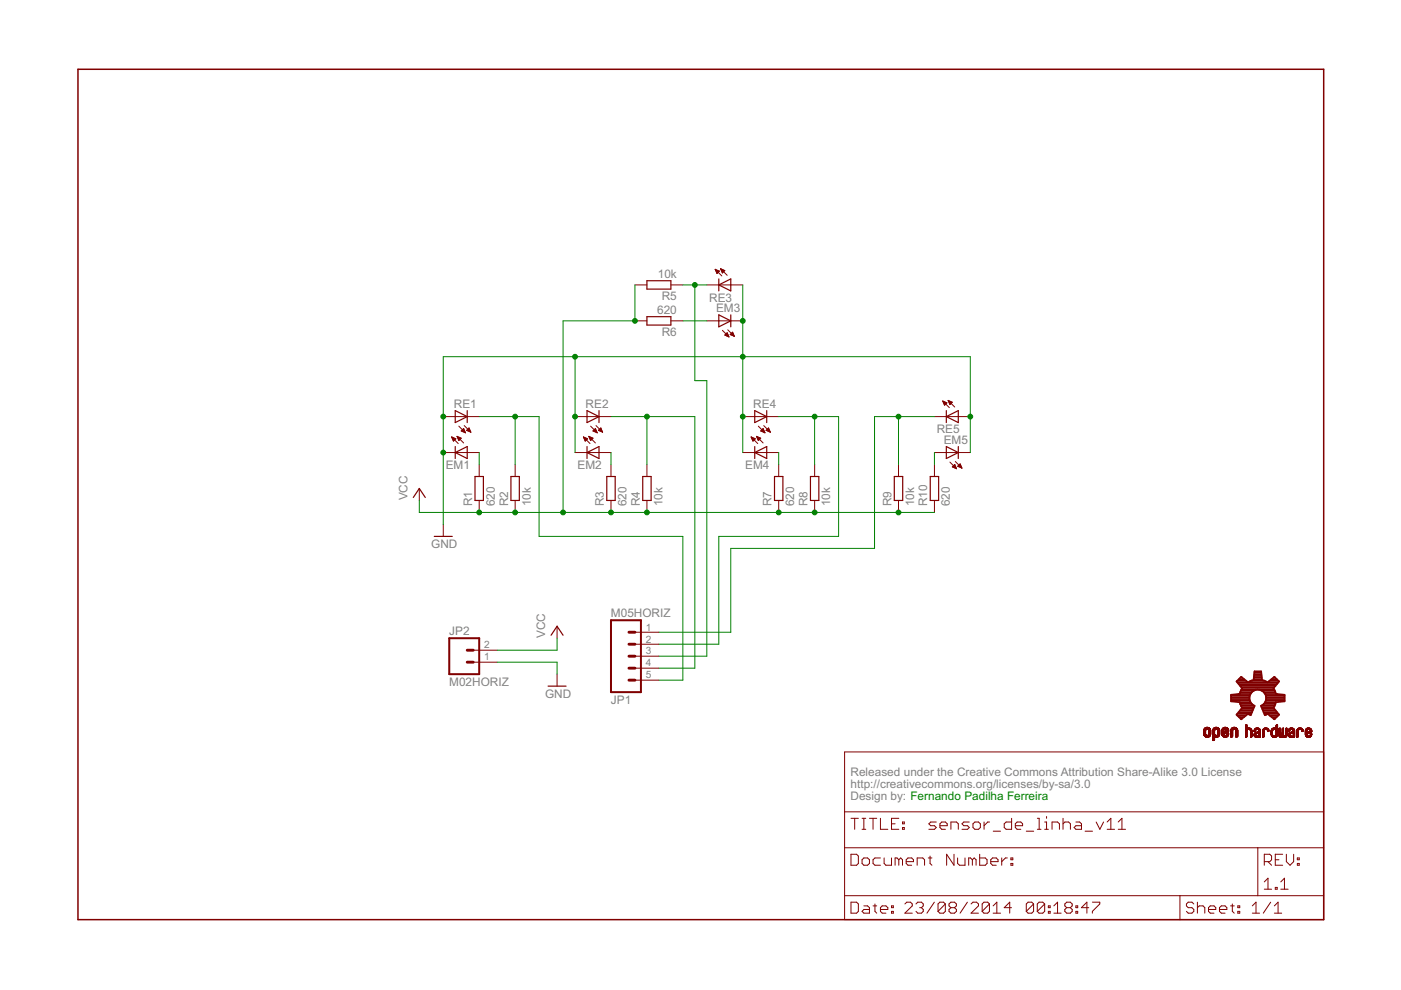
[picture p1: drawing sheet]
<svg xmlns="http://www.w3.org/2000/svg" width="297mm" height="210mm" viewBox="0 0 297 210" stroke-linecap="round" stroke-linejoin="round" font-family="sans-serif">
<g fill="none" stroke="#800000" stroke-width=".21">
<path d="M151.6 57.1l1.4 1.4M151.6 57.1h.1M151.6 57.1l.9 .4M151.6 57.1l.4 .9M151.7 57.3h.3M151.7 57.4h.6M151.8 57.5h.7M151.8 57.6h.6M151.9 57.7h.4M152 57.8h.1M152 58h.1M152.5 57.5l-.5 .5"/>
<path d="M152.8 57l1.4 1.4M152.8 57l.9 .4M152.8 57l.4 .9 .5-.5M152.8 57h.1M152.8 57.1h.3M152.9 57.3h.5M153 57.4h.6M153 57.5h.5M153.1 57.6h.3M153.1 57.7h.2M153.2 57.8h.1M134.6 68h2.6"/>
<path d="M134.6 60.4h2.6M142.2 68h2.6M142.2 60.4h2.6M149.9 68h7.6M149.9 60.4h7.6M153.2 70l1.4 1.4M153.7 71.1l.5-.6 .4 .9zM153.7 71h.7M153.8 71.1h.6M153.9 70.9h.4M154 70.8h.3M154.1 71.2h.4"/>
<path d="M154.1 70.6h.1M154.3 69.9l1.4 1.4M154.3 71.4h.2M154.8 70.9l.5-.5 .4 .9zM154.9 70.9h.6M154.9 71h.7M155 70.8h.4M155.1 70.6h.3M155.2 71.1h.4M155.2 70.5h.2M155.5 71.2h.2M94 88.3h7.6"/>
<path d="M94 95.9h7.6M95.8 92.6l1.4 1.4M95.8 92.6l.8 .4-.5 .5zM95.8 92.7h.1M95.8 92.8h.4M95.9 92.9h.6M95.9 93.1h.7M96 93.2h.5M96.1 93.3h.3M96.1 93.4h.1M96.9 92.5l1.4 1.4M96.9 92.5l.9 .4-.5 .5z"/>
<path d="M96.9 92.6h.1M97 92.7h.3M97 92.8h.6M97.1 92.9h.6M97.1 93.1h.5M97.2 93.2h.3M97.2 93.3h.2M97.3 90.4l1.4 1.4M97.8 91.4l.9 .4M97.8 91.4l.5-.5 .4 .9M97.8 91.4h.7M97.9 91.2h.6"/>
<path d="M98 91.1h.4M98.1 91.5h.5M98.1 91h.3M98.3 90.9h.1M98.4 91.6h.2M98.4 90.2l1.4 1.4M98.6 91.7h.1M98.9 91.2l.5-.5 .4 .9zM99 91.2h.7M99.1 91.1h.5M99.2 91h.4M99.2 91.4h.5"/>
<path d="M99.3 90.9h.2M99.4 90.8h.1M99.5 91.5h.3M99.8 91.6h.1M101.6 98.5v2.5M109.2 98.5v2.5M121.9 88.3h7.6M121.9 95.9h7.6M123.7 92.6l1.4 1.4M123.7 92.6l.9 .4-.5 .5zM123.7 92.7h.1M123.8 92.8h.3"/>
<path d="M123.8 92.9h.6M123.9 93.1h.6M123.9 93.2h.5M124 93.3h.3M124 93.4h.2M124.8 92.5l1.4 1.4M124.8 92.5l.9 .4-.5 .5zM124.9 92.6h.1M124.9 92.7h.4M125 92.8h.6M125 92.9h.7M125.1 93.1h.5"/>
<path d="M125.1 93.2h.4M125.2 93.3h.1M125.2 90.4l1.4 1.4M125.7 91.4h.7M125.7 91.4l.9 .4M125.7 91.4l.5-.5 .4 .9M125.9 91.2h.5M126 91.1h.3M126 91.5h.5M126.1 91h.2M126.2 90.9h.1M126.3 91.6h.3"/>
<path d="M126.4 90.2l1.4 1.4M126.6 91.7h.1M126.9 91.2l.9 .4M126.9 91.2l.5-.5 .4 .9M126.9 91.2h.7M127 91.1h.6M127.1 91h.4M127.2 91.4h.5M127.2 90.9h.2M127.4 90.8h.1M127.4 91.5h.3M127.7 91.6h.1"/>
<path d="M129.5 98.5v2.5M137.2 98.5v2.5M157.5 88.3h7.6M157.5 95.9h7.6M159.3 92.6l1.4 1.4M159.3 92.6l.8 .4-.5 .5zM159.3 92.7h.1M159.3 92.8h.4M159.4 92.9h.6M159.4 93.1h.7M159.5 93.2h.5M159.5 93.3h.4"/>
<path d="M159.6 93.4h.1M160.4 92.5l1.4 1.4M160.4 92.5l.9 .4-.5 .5zM160.4 92.6h.1M160.5 92.7h.3M160.5 92.8h.6M160.6 92.9h.6M160.6 93.1h.5M160.7 93.2h.3M160.7 93.3h.2M160.8 90.4l1.4 1.4M161.3 91.4h.7"/>
<path d="M161.3 91.4l.9 .4M161.3 91.4l.5-.5 .4 .9M161.4 91.2h.6M161.5 91.1h.4M161.6 91.5h.5M161.6 91h.3M161.8 90.9h.1M161.8 91.6h.3M161.9 90.2l1.4 1.4M162.1 91.7h.1M162.4 91.2h.8M162.4 91.2l.9 .4"/>
<path d="M162.4 91.2l.5-.5 .4 .9M162.5 91.1h.6M162.7 91h.3M162.7 91.4h.5M162.8 90.9h.2M162.9 90.8h.1M163 91.5h.3M163.3 91.6h.1M165.1 98.5v2.5M172.7 98.5v2.5M190.5 98.5v2.5M198.1 88.3h7.6"/>
<path d="M198.1 95.9h7.6M198.1 98.5v2.5M199.9 85l1.4 1.4M199.9 85l.9 .4-.5 .5zM199.9 85.1h.2M200 85.2h.3M200 85.3h.6M200.1 85.5h.6M200.1 85.6h.5M200.2 85.7h.3M200.2 85.8h.2M201 84.9l1.4 1.4"/>
<path d="M201 84.9l.9 .4-.5 .5zM201.1 85h.1M201.1 85.1h.4M201.2 85.2h.6M201.2 85.3h.7M201.3 85.5h.4M201.3 85.6h.3M201.4 85.7h.1M201.4 98l1.4 1.4M201.9 99h.7M202.1 98.8h.5M202.2 99.1h.5"/>
<path d="M202.2 98.7h.3M202.3 98.6h.2M202.4 98.5l-.5 .5 .9 .4M202.4 98.5l.4 .9M202.4 98.5h.1M202.4 99.2h.3M202.5 97.9l1.4 1.4M202.7 99.3h.1M203.1 98.9l.8 .4M203.1 98.8h.7M203.2 98.7h.5M203.3 99h.5"/>
<path d="M203.3 98.6h.4M203.4 98.5h.2M203.6 98.4l-.5 .5M203.6 98.4l.3 .9M203.6 98.4h.1M203.6 99.1h.3M203.9 99.2h.1M88.9 103.6v2.5M94 111.2v2.5M101.6 106.1v2.5M109.2 106.1v2.5M129.5 106.1v2.5"/>
<path d="M137.2 106.1v2.5M165.1 106.1v2.5M172.7 106.1v2.5M190.5 106.1v2.5M198.1 106.1v2.5M100.3 137.9h5.1M118.1 132.8v2.5M134.6 134h5.1M134.6 136.6h5.1M134.6 139.1h5.1M100.3 140.4h5.1M118.1 142.9v2.6"/>
<path d="M134.6 141.7h5.1M134.6 144.2h5.1M179.1 159.4h101.5v35.6h-101.5zM255.2 155.7h.5M255.2 155.7h.4M255.2 155.6h.4M255.2 155.5h.4M255.2 155.4h.4M255.2 155.3h.4M255.2 155.2h.4M255.2 155.1h.4M255.2 155h.4"/>
<path d="M255.2 154.9h.4M255.2 154.8h.4M255.2 155.9h.6M255.2 155.8h.5M255.3 155.9h1.3M255.3 156h1.3M255.3 154.6h1.3M255.4 156h1.1M255.4 154.5h1.2M255.4 154.5h1.1M255.4 156.1h1.1M255.4 154.4h1.1"/>
<path d="M255.5 154.4h.9M255.5 156.2h.9M255.5 154.3h.8M255.6 156.3h.7M255.6 154.3h.7M255.7 154.7l-.5 .1M255.7 154.7h-.5M255.7 156.3h.5M255.8 154.6l-.6 .1M255.9 154.2h.2M255.9 154.6h-.6M256 154.6h.6"/>
<path d="M256.1 154.6l.5 .1M256.2 154.7h.5M256.2 155.8h.5M256.3 154.9h.4M256.3 154.8h.4M256.3 155.7h.4M256.3 155.6h.4M256.3 155.5h.4M256.3 155.4h.4M256.3 155.3h.4M256.3 155.2h.4M256.3 155.1h.4"/>
<path d="M256.3 155h.4M256.6 155.9h-.5M256.7 155.8h-.5M256.7 155.7h-.4M257.1 156.8h.4M257.1 156.7h.4M257.1 156.6h.4M257.1 156.5h.4M257.1 156.4h.4M257.1 155.9l1.4 .1M257.1 155.9h.6M257.1 155.8l.5 .1"/>
<path d="M257.1 155.8h.5M257.1 155.7h.5M257.1 155.7h.4M257.1 155.6h.4M257.1 155.5h.4M257.1 155.4h.4M257.1 155.3h.4M257.1 155.2h.4M257.1 155.1h.4M257.1 155h.4M257.1 154.9h.4M257.1 154.8h.4"/>
<path d="M257.2 154.6h1.3M257.3 154.5h1.2M257.3 154.5h1.1M257.3 157h-.1M257.3 154.4h1.1M257.4 154.4h1M257.5 156.9l-.4 .1M257.5 154.3h.8M257.5 156.9h-.4M257.5 156.3h-.4M257.5 154.9h-.4M257.6 154.3h.6"/>
<path d="M257.6 154.7l-.5 .1M257.6 154.7h-.4M257.6 156.3h.5M257.7 154.6l-.5 .1M257.7 154.2h.3M257.8 154.6h-.6M257.9 154.6h.6M258 154.6h.6M258.1 154.7h.5M258.1 155.8h.5M258.1 154.7l.5 .1M258.2 155.7h.4"/>
<path d="M258.2 154.8h.4M258.2 155.6h.4M258.2 155.5h.4M258.2 155.4h.4M258.2 155.3h.4M258.2 155.2h.4M258.2 155.1h.4M258.2 155h.4M258.2 154.9h.4M258.2 156.3h-1.1M258.3 156.2h-1.2M258.4 156.1l-1.3 .1"/>
<path d="M258.4 156.1h-1.3M258.5 156l-1.4 .1M258.5 156h-1.4M258.6 155.9h-.6M258.6 155.8h-.5M259.1 155.8h.4M259.1 155.7h.4M259.1 155.7h.3M259.1 155.1h1.4M259.1 155.1h.3M259.1 155h.3M259.1 154.9h.3"/>
<path d="M259.1 154.9h.4M259.1 154.8h.4M259.1 154.7h.4M259.1 155.9h.5M259.1 155.9h1.3M259.1 156h1.3M259.1 154.6h1.3M259.2 154.5h1.2M259.2 156h1.1M259.2 156.1h1.1M259.3 154.4h1M259.3 156.1h1"/>
<path d="M259.3 156.2h.9M259.4 154.3h.8M259.4 156.3h.7M259.5 154.3h.6M259.5 155.6h-.4M259.5 154.7h-.4M259.6 156.3h.4M259.6 155.6h-.5M259.6 155.1h.9M259.6 154.6l-.5 .1M259.7 154.2h.2M259.7 154.6h-.6"/>
<path d="M259.7 155.5h-.6M259.7 155h.8M259.8 155.4l-.7 .1M259.8 155h.7M259.8 154.6h.7M259.9 155.4h-.8M259.9 154.9h.6M259.9 154.6l.6 .1M260 154.7h.5M260.1 155.8h.4M260.1 155.3l-1 .1M260.1 154.7h.4"/>
<path d="M260.1 155.7h.4M260.1 154.9h.4M260.1 154.8h.4M260.1 155.6h.4M260.2 155.5h.3M260.2 155.3h-1.1M260.3 155.5h.2M260.3 155.2l-1.2 .1M260.4 155.4h.1M260.5 155.9h-.6M260.5 155.2h-1.4M260.5 155.8l-.5 .1"/>
<path d="M260.9 156.3h.3M260.9 156.1h.4M260.9 156h.4M260.9 155.9h.4M260.9 155.8h.4M260.9 155.7h.4M260.9 155.6h.4M260.9 155.5h.4M260.9 155.4h.4M260.9 155.3h.4M260.9 155.2h.4M260.9 155.1h.4"/>
<path d="M260.9 155h.4M260.9 154.9h.4M261 154.8h.4M261 156.3h.1M261 154.6h1.3M261.1 154.5h1.2M261.2 154.4h1M261.3 154.3h.8M261.3 156.2h-.4M261.3 156.1l-.4 .1M261.4 154.3h.6M261.4 154.7l-.4 .1"/>
<path d="M261.4 154.7h-.4M261.5 154.6l-.5 .1M261.6 154.2h.2M261.6 154.6h-.6M261.7 154.6h.7M261.9 154.6l.5 .1M261.9 154.7h.5M262 154.7l.4 .1M262 154.8h.4M262 156.3h.3M262 156.1h.4M262 156h.4"/>
<path d="M262 155.9h.4M262 155.8h.4M262 155.7h.4M262 155.6h.4M262 155.5h.4M262 155.4h.4M262 155.3h.4M262 155.2h.4M262 155.1h.4M262 155h.4M262 154.9h.4M262.1 156.3h.1"/>
<path d="M262.4 156.2h-.4M264.1 156.2h.3M264.1 156.1h.3M264.1 156h.3M264.1 155.9h.3M264.1 155.8h.3M264.1 155.7h.3M264.1 155.6h.3M264.1 155.5h.3M264.1 155.4h.3M264.1 155.3h.3M264.1 155.2h.3"/>
<path d="M264.1 155.1h.3M264.1 155h.3M264.1 154.9h.3M264.1 154.5l1.2 .1M264.1 154.5h1.1M264.1 154.4l1.1 .1M264.1 154.4h1M264.1 154.3h.3M264.1 154.2h.3M264.1 154.1h.3M264.1 154h.3M264.1 153.9h.3"/>
<path d="M264.1 153.8h.3M264.1 153.7h.3M264.2 153.7h.2M264.2 156.3h-.1M264.3 156.3h-.2M264.4 155h-.3M264.4 154.9h-.3M264.4 154.8h-.3M264.5 154.7l-.4 .1M264.5 154.7h-.4M264.5 154.4h.5M264.6 154.6l-.5 .1"/>
<path d="M264.9 154.6l.5 .1M265 154.7h.4M265 154.7l.4 .1M265.1 154.9h.3M265.1 154.8h.3M265.2 156.2h.2M265.2 156.1h.2M265.2 156h.2M265.2 155.9h.2M265.2 155.8h.2M265.2 155.7h.2M265.2 155.6h.2"/>
<path d="M265.2 155.5h.2M265.2 155.4h.2M265.2 155.3h.2M265.2 155.2h.2M265.2 155.1h.2M265.2 155h.2M265.3 156.3h-.1M265.3 154.6h-1.2M265.4 156.3h-.2M265.4 156.1l-.2 .1M265.9 155.9h.3M265.9 155.8h.3"/>
<path d="M265.9 155h.2M265.9 155h.3M265.9 155.7h.4M265.9 155.1h.1M265.9 154.9h.3M265.9 156l.5 .1M265.9 156h.4M265.9 154.8h.3M265.9 156.1h.8M266 156.1l.8 .1M266 154.6h1.1M266 156.2h.8"/>
<path d="M266.1 154.6h1M266.1 156.3h.7M266.1 154.5h.9M266.1 155.1h-.2M266.2 155.4h1.1M266.2 156.3h.6M266.2 154.9h-.3M266.2 155.7h-.3M266.3 155.3h1M266.3 154.4h.6M266.3 154.7l-.4 .1M266.3 154.7h-.4"/>
<path d="M266.3 154.4h.5M266.4 155.6h-.5M266.4 155.3h.9M266.5 156.3l-.1 .1M266.5 155.6h-.6M266.5 154.6l-.5 .1M266.5 156.1h.2M266.5 156.4h.1M266.5 155.2h.8M266.6 155.5h-.6M266.7 154.6l.5 .1M266.7 155.2h.6"/>
<path d="M266.7 155.4l-.7 .1M266.8 155.1h.5M266.8 154.7h.4M266.8 154.7l.4 .1M266.9 155h.4M266.9 154.8h.3M266.9 154.9h.4M267 156.2h.3M267 156.1h.3M267 156h.3M267 155.9h.3M267 155.8h.3"/>
<path d="M267 155.7h.3M267 155.6h.3M267 155.5h.3M267 155.4h.3M267.1 156.3h-.1M267.3 156.3h-.3M267.3 155.4h-1.2M267.7 156.2h.3M267.7 156.1h.3M267.7 156h.3M267.7 155.9h.3M267.7 155.8h.3"/>
<path d="M267.7 155.7h.3M267.7 155.6h.3M267.7 155.5h.3M267.7 155.4h.3M267.7 155.3h.3M267.7 155.2h.3M267.7 155.1h.3M267.7 155h.3M267.7 154.9h.3M267.7 154.8h.3M267.8 154.6h1.1M267.8 156.3h-.1"/>
<path d="M267.9 154.5h1M267.9 156.3h-.2M267.9 154.5h.9M268 155h-.3M268.1 154.4h.6M268.1 154.7l-.4 .1M268.1 154.4h.5M268.1 154.7h-.3M268.3 154.6l-.5 .1M268.5 154.6h.5M268.6 154.7h.4M268.7 154.8h.3"/>
<path d="M268.7 154.9h.3M268.8 154.9h.2M268.8 155h.2M269 155.1h-.2M269 155h-.2M269.5 155.7h.3M269.5 155.6h.3M269.5 155.5h.3M269.5 155.4h.3M269.5 155.3h.3M269.5 155.2h.3M269.5 155.1h.3"/>
<path d="M269.5 155h.3M269.5 155.8h.3M269.5 155.9h.4M269.5 155.8l.3 .1M269.5 154.8h.4M269.6 156h.4M269.6 155.9l.3 .1M269.6 156l.6 .1M269.6 156.1h1.1M269.7 154.6h1.2M269.7 156.1h1M269.7 156.2h1"/>
<path d="M269.7 154.5h1.2M269.8 154.5h1.1M269.8 156.3h.8M269.8 154.9h-.3M269.9 154.9h-.4M269.9 154.4h1M269.9 156.3h.6M269.9 154.7l-.3 .1M269.9 154.4h.5M270 154.7h-.4M270.1 154.6l-.5 .1M270.1 156.3v.1"/>
<path d="M270.2 156.3v.1M270.2 156.4h.1M270.3 154.6h.6M270.4 156h.4M270.4 154.7h.5M270.5 154.7h.4M270.5 154.8h.4M270.6 154.9h.3M270.6 155.8h.3M270.6 155.7h.3M270.6 155.6h.3M270.6 155.5h.3"/>
<path d="M270.6 155.4h.3M270.6 155.3h.3M270.6 155.2h.3M270.6 155.1h.3M270.6 155h.3M270.6 154.3h.3M270.6 154.2h.3M270.6 154.1h.3M270.6 154h.3M270.6 153.9h.3M270.6 153.8h.3M270.6 153.7h.3"/>
<path d="M270.7 153.7h.2M270.8 156l-.6 .1M270.8 155.9l-.4 .1M270.8 155.9h-.3M270.9 155.8l-.3 .1M270.9 154.6h-1.3M271.1 155.8h.3M271.1 155.7h.3M271.1 155.6h.3M271.1 155.5h.3M271.1 155.4h.3M271.1 155.3h.3"/>
<path d="M271.1 155.2h.3M271.1 155.1h.3M271.1 155h.3M271.1 154.9h.3M271.1 154.8h.3M271.1 154.7h.3M271.1 154.6h.3M271.1 154.5h.3M271.2 156h.3M271.2 155.9h.3M271.2 154.5h.2M271.2 156h1.6"/>
<path d="M271.3 156.2h1.4M271.3 156.1h1.5M271.3 154.4h.1M271.3 156.3h1.4M271.6 156.4h.1M271.7 156.3v.1M271.8 156h.4M271.8 155.9l.4 .1M271.8 155.9h.4M271.8 155.8l.4 .1M271.8 155.8h.3M271.8 155.7h.3"/>
<path d="M271.8 155.6h.3M271.8 155.5h.3M271.8 155.4h.3M271.8 155.3h.3M271.9 155.2h.2M271.9 155.1h.2M271.9 155h.2M271.9 154.9h.2M271.9 154.8h.2M271.9 154.7h.2M271.9 154.6h.2M271.9 154.5h.2"/>
<path d="M271.9 156.3h-.5M272 154.4h.1M272.1 156.3h.5M272.4 156.4h.1M272.5 156h.3M272.5 155.9h.3M272.6 155.8h.2M272.6 155.7h.2M272.6 155.6h.2M272.6 155.5h.2M272.6 155.4h.2M272.6 155.3h.2"/>
<path d="M272.6 155.2h.2M272.6 155.1h.2M272.6 155h.2M272.6 154.9h.2M272.6 154.8h.2M272.6 154.7h.2M272.6 154.6h.2M272.6 154.5h.2M272.7 154.4h.1M272.8 156.1h-1.6M273.1 155.9l.4 .1M273.1 155.9h.3"/>
<path d="M273.1 155.8h.3M273.1 155.1h.1M273.1 154.9h.3M273.2 156h.4M273.2 156l.8 .1M273.2 154.8h.3M273.2 156.1h.8M273.2 156.1l.8 .1M273.3 156.2h.7M273.3 154.6h1.1M273.4 156.3h.6M273.4 155.1h-.3"/>
<path d="M273.4 154.5h.9M273.4 155.4h1.1M273.4 155h-.3M273.4 154.5h.8M273.5 156.3h.5M273.5 154.9h-.3M273.5 155.7h-.4M273.5 154.4h.6M273.5 155.3h1M273.5 154.7l-.3 .1M273.6 154.4h.5M273.6 154.7h-.4"/>
<path d="M273.6 155.6h-.4M273.7 155.3h.8M273.7 156.4h.1M273.7 155.6h-.5M273.7 154.6l-.5 .1M273.7 155.2h.8M273.9 155.5h-.7M273.9 154.6l.5 .1M273.9 155.2h.6M273.9 155.4l-.6 .1M274 155.1h.5M274 154.7h.4"/>
<path d="M274.1 154.7h.3M274.1 155.4h-.8M274.1 154.8h.4M274.2 155h.3M274.2 154.9h.3M274.2 155.4h.3M274.2 156.1h.3M274.2 156h.3M274.2 155.9h.3M274.2 155.8h.3M274.2 155.7h.3M274.2 155.6h.3"/>
<path d="M274.2 155.5h.3M274.4 156.3h-.2M274.5 156.3h-.3M274.5 156.2h-.3M275 156.2h.2M275 156.1h.2M275 156h.2M275 155.9h.2M275 155.8h.2M275 155.7h.2M275 155.6h.2M275 155.5h.2"/>
<path d="M275 155.4h.2M275 155.3h.2M275 155.2h.2M275 155.1h.2M275 155h.2M275 154.9h.3M275.1 154.6h1.1M275.1 156.3h-.1M275.1 154.6h1M275.1 154.5h1M275.2 156.3h-.2M275.2 154.5h.9"/>
<path d="M275.2 155h-.2M275.3 154.9h-.3M275.3 154.8h-.3M275.3 154.4h.6M275.4 154.7l-.4 .1M275.4 154.4h.5M275.4 154.7h-.4M275.5 154.6l-.5 .1M275.7 154.6l.5 .1M275.9 154.7h.3M275.9 154.7l.4 .1M276 154.9h.3"/>
<path d="M276 154.8h.3M276 155.1h.2M276.3 155h-.3M276.8 155.8h.3M276.8 155.7h.3M276.8 155.4h.7M276.8 155.3h1.1M276.8 155.2l.3 .1M276.8 155.2h.3M276.8 155.1h.3M276.8 155h.3M276.8 154.9h.3"/>
<path d="M276.8 155.9h.3M276.8 154.8h.3M276.8 155.9l.4 .1M276.8 156h.5M276.9 156l.5 .1M276.9 156.1h1.1M276.9 156.1h1M276.9 154.6h1.1M277 156.2h.9M277 154.5h.9M277 156.3h.8M277.1 155.7h-.3"/>
<path d="M277.1 154.9h-.3M277.1 154.4h.6M277.1 156.3h.6M277.2 154.7l-.4 .1M277.2 154.4h.5M277.2 155.6h-.4M277.2 154.7h-.4M277.3 156.4h.1M277.3 155.6h-.5M277.3 154.6l-.5 .1M277.4 156.3l.1 .1M277.5 155.5h-.7"/>
<path d="M277.5 156.1h.5M277.5 155.1h.6M277.5 154.6l.5 .1M277.6 155.1h.5M277.7 154.7h.4M277.7 155.4h-.9M277.7 155h.4M277.8 155.9h.3M277.8 155.3l-1 .1M277.8 154.8h.3M277.8 155.8h.3M277.8 155h.3"/>
<path d="M277.8 154.9h.3M277.9 155.7h.2M277.9 155.6h.2M278 155.6h.1M278 154.6h-1.1M278 156h-.4M278 155.2l-.8 .1M278.1 155.9l-.4 .1M278.1 155.2h-.8M278.1 155.7h-.3M179.1 179.7h101.5M179.1 172.1h101.5"/>
<path d="M180.4 173.5h1.6M181.2 173.5v2.3M182.8 173.5h.8M182.8 175.8h.8M183.2 173.5v2.3M184.3 173.5h1.6M185.1 173.5v2.3M186.7 173.5v2.3h1.5M189 174.7h.8M190.6 173.5h-1.6v2.3h1.6M191.3 175.5h.4v.3h-.4zM191.3 174.3h.4v.4h-.4z"/>
<path d="M198.5 174.3h-1.2l-.4 .4 .4 .4h.8l.4 .4-.4 .3h-1.2M199.3 175.1h1.5v-.4l-.4-.4h-.7l-.4 .4v.8l.4 .3h.7M201.6 175.8v-1.5h1.2l.4 .4v1.1M205.5 174.3h-1.2l-.3 .4 .3 .4h.8l.4 .4-.4 .3h-1.1M206.3 174.7l.4-.4h.8l.4 .4v.8l-.4 .3h-.8l-.4-.3zM208.6 174.3v1.5M209.8 174.3h-.4l-.8 .8M210.6 176.2h1.5M214.5 173.5v2.3h-1.2l-.4-.3v-.8l.4-.4h1.2M215.3 175.1h1.5v-.4l-.4-.4h-.8l-.3 .4v.8l.3 .3h.8M217.6 176.2h1.6M219.9 173.5h.4v2.3"/>
<path d="M219.9 175.8h.8M221.5 175.8h.8M221.5 174.3h.4v1.5M221.9 173.1v.4M223.1 175.8v-1.5h1.1l.4 .4v1.1M225.4 174.7l.4-.4h.8l.3 .4v1.1M225.4 173.5v2.3M228.1 174.3h.8l.4 .4v1.1h-1.2l-.4-.3 .4-.4h1.2M230.1 176.2h1.5M232.4 174.3l.8 1.5 .8-1.5M234.7 175.8h1.6M234.7 174.3l.8-.8v2.3"/>
<path d="M237.1 175.8h1.5M237.1 174.3l.8-.8v2.3M266.7 179.7v10.2M179.1 189.9h101.5M180.4 181.1h1.2l.4 .4v1.6l-.4 .4h-1.2zM180.4 191.3h1.2l.4 .4v1.5l-.4 .4h-1.2zM182.8 182.3l.4-.4h.7l.4 .4v.8l-.4 .4h-.7l-.4-.4zM183.2 192.1h.7l.4 .3v1.2h-1.1l-.4-.4 .4-.4h1.1M185.1 192.1h.8M185.5 191.7v1.5l.4 .4M186.7 192.8h1.5v-.4l-.4-.3h-.8l-.3 .3v.8l.3 .4h.8M186.7 181.9h-1.2l-.4 .4v.8l.4 .4h1.2"/>
<path d="M187.5 181.9v1.2l.3 .4h1.2v-1.6M189 193.2h.4v.4h-.4zM189 192.1h.4v.3h-.4zM190.6 182.3l-.4-.4h-.4v1.6M190.6 182.3l.4-.4 .3 .4v1.2M190.6 182.3v1.2M191.9 191.7l.4-.4h.7l.4 .4v.4l-1.5 1.5h1.5M192.1 182.7h1.6v-.4l-.4-.4h-.8l-.4 .4v.8l.4 .4h.8M194.2 191.7l.4-.4h.8l.3 .4v.4l-.3 .3M194.5 183.5v-1.6h1.1l.4 .4v1.2M195 192.4h.4M195.4 192.4l.3 .4v.4l-.3 .4h-.8l-.4-.4"/>
<path d="M196.8 181.9h.8M197.2 181.5v1.6l.4 .4M198.1 191.3l-1.6 2.3M200.4 191.7v1.5l-.4 .4h-.7l-.4-.4M200.4 191.7l-.4-.4h-.7l-.4 .4v1.5M200.4 191.7l-1.5 1.5M201.6 192.4l-.4 .4v.4l.4 .4h.8l.4-.4v-.4l-.4-.4M201.6 192.4l-.4-.3v-.4l.4-.4h.8l.4 .4v.4l-.4 .3M201.6 192.4h.8M202.3 181.1v2.4l-1.6-2.4v2.4M203 181.9v1.2l.4 .4h1.2v-1.6M205.1 191.3l-1.5 2.3"/>
<path d="M205.9 191.7l.4-.4h.8l.4 .4v.4l-1.6 1.5h1.6M206.2 182.3l-.4-.4h-.4v1.6M206.2 182.3v1.2M206.2 182.3l.3-.4 .4 .4v1.2M207.7 181.1v2.4h1.2l.4-.4v-.8l-.4-.4h-1.2M209.8 191.7v1.5l-.4 .4h-.8l-.4-.4M209.8 191.7l-.4-.4h-.8l-.4 .4v1.5M209.8 191.7l-1.6 1.5M210.1 182.7h1.5v-.4l-.4-.4h-.8l-.3 .4v.8l.3 .4h.8M210.6 193.6h1.5M210.6 192.1l.7-.8v2.3M212.4 181.9v1.6"/>
<path d="M213.6 181.9h-.4l-.8 .8M214.3 183.1h.4v.4h-.4zM214.3 181.9h.4v.4h-.4zM214.5 192.4h-1.6l1.2-1.1v2.3M219.1 191.7v1.5l-.3 .4h-.8l-.4-.4M219.1 191.7l-.3-.4h-.8l-.4 .4v1.5M219.1 191.7l-1.5 1.5M221.5 191.7v1.5l-.4 .4h-.8l-.4-.4M221.5 191.7l-.4-.4h-.8l-.4 .4v1.5M221.5 191.7l-1.6 1.5M222.3 193.2h.4v.4h-.4zM222.3 192.1h.4v.3h-.4z"/>
<path d="M223.4 193.6h1.6M223.4 192.1l.8-.8v2.3M226.2 192.4l-.4 .4v.4l.4 .4h.7l.4-.4v-.4l-.4-.4M226.2 192.4l-.4-.3v-.4l.4-.4h.7l.4 .4v.4l-.4 .3M226.2 192.4h.7M228.1 193.2h.4v.4h-.4zM228.1 192.1h.4v.3h-.4zM230.8 192.4h-1.5l1.1-1.1v2.3M231.6 191.3h1.6v.4l-1.6 1.5v.4M250.2 189.9v5.1M253.1 191.7l-.4-.4h-.8l-.4 .4v.4l.4 .3h.8l.4 .4v.4l-.4 .4h-.8l-.4-.4M253.9 192.4l.4-.3h.8l.3 .3v1.2"/>
<path d="M253.9 191.3v2.3M256.2 192.8h1.6v-.4l-.4-.3h-.8l-.4 .3v.8l.4 .4h.8M258.6 192.8h1.5v-.4l-.4-.3h-.7l-.4 .3v.8l.4 .4h.7M260.9 192.1h.8M261.3 191.7v1.5l.4 .4M262.4 193.2h.4v.4h-.4zM262.4 192.1h.4v.3h-.4zM265.5 193.6h1.6M265.5 192.1l.8-.8v2.3M268.1 187l.7-.8v2.3M268.1 188.5h1.5M268.1 182.7h1.1l.4-.4v-.8l-.4-.4h-1.1v2.4"/>
<path d="M268.8 182.7l.8 .8M269.4 191.3l-1.6 2.3M270.2 193.6h1.5M270.2 192.1l.8-.8v2.3M270.4 188.2h.4v.3h-.4zM270.4 182.3h.8M271.5 188.5h1.6M271.5 187l.8-.8v2.3M271.9 181.1h-1.5v2.4h1.5M272.7 181.1v1.6l.8 .8 .8-.8v-1.6M275.1 183.1h.4v.4h-.4zM275.1 181.9h.4v.4h-.4z"/>
</g>
<g fill="none" stroke="#800000" stroke-width=".25">
<path d="M137.2 59.5h5v1.8h-5zM152.4 59.1v2.6M137.2 67.1h5v1.8h-5zM152.4 66.8l2.5 1.2-2.5 1.3zM152.4 60.4l2.5-1.3v2.6zM154.9 66.8v2.5M96.5 87.1l2.6 1.2-2.6 1.3zM96.5 95.9l2.6-1.2v2.5zM96.5 94.7v2.5M99.1 87.1v2.5M124.5 87.1l2.5 1.2-2.5 1.3zM124.5 95.9l2.5-1.2v2.5z"/>
<path d="M124.5 94.7v2.5M127 87.1v2.5M160 87.1l2.6 1.2-2.6 1.3zM160 95.9l2.6-1.2v2.5zM160 94.7v2.5M162.6 87.1v2.5M200.6 88.3l2.6-1.2v2.5zM200.6 87.1v2.5M200.6 94.7l2.6 1.2-2.6 1.3zM203.2 94.7v2.5M87.6 105.5l1.3-1.9 1.3 1.9M92.1 113.7h3.8"/>
<path d="M100.7 101h1.8v5.1h-1.8zM108.3 101h1.8v5.1h-1.8zM128.7 101h1.7v5.1h-1.7zM136.3 101h1.7v5.1h-1.7zM164.2 101h1.8v5.1h-1.8zM171.8 101h1.8v5.1h-1.8zM189.6 101h1.8v5.1h-1.8zM197.2 101h1.8v5.1h-1.8zM116.8 134.7l1.3-1.9 1.3 1.9M116.2 145.5h3.8"/>
</g>
<path d="M95.2 135.3h6.4v7.6h-6.4zM129.5 131.5h6.4v15.2h-6.4z" fill="none" stroke="#800000" stroke-width=".42"/>
<path d="M99.1 137.9h1.2M133.3 139.1h1.3M133.3 136.6h1.3M133.3 134h1.3M99.1 140.4h1.2M133.3 141.7h1.3M133.3 144.2h1.3" fill="none" stroke="#800000" stroke-width=".61"/>
<path d="M16.5 14.7h264.1v180.3h-264.1z" fill="none" stroke="#800000" stroke-width=".32"/>
<g fill="none" stroke="#800000" stroke-width=".38">
<path d="M261 148.5h4M261 148.2h3.9M261 147.8h3.9M261 147.5h4M262.3 144.4h1.9M262.3 151.3h3M262.3 151.7h1.9M262.4 144.7h8.6M262.6 147.2h2.5M262.6 151h2.9M262.6 145.1h8.1M262.7 144h1.1"/>
<path d="M262.7 152h1M262.8 148.9l-1.8-.2v-1.4l1.8-.2 .6-1.2-1.2-1.4 1-1 1.4 1.2 1.2-.5 .2-1.9h1.4l.2 1.9 1.2 .5 1.4-1.2 1 1-1.2 1.4 .5 1.2 1.9 .2v1.4l-1.9 .2M262.8 148.9h2.3M262.9 150.6h2.7M262.9 145.4h7.5M263 149.2h2.4M263 146.8h2.4M263 143.7h.4M263 152.4h.3M263.1 149.6h2.8M263.1 146.5h2.7M263.2 150.3h2.5"/>
<path d="M263.2 145.8h7M263.2 146.1h6.9M263.3 149.9h2.6M265 148.6l.1 .3M265.1 148.9l.9 .7-.8 2-.6-.3-1.4 1.2-1-1 1.2-1.4-.6-1.2M265.1 147.2l-.2 .5 .1 .9M265.1 147.2a1.78 1.78 0 0 1 2.4-.7 1.78 1.78 0 0 1 .7 2.4M265.2 144.4h2.9M265.8 144h1.7M265.9 143.7h1.6M265.9 143.3h1.6M265.9 143h1.5"/>
<path d="M266 142.6h1.4M267.5 149.9h2.6M267.5 149.6h2.8M267.5 146.5h2.8M267.6 150.3h2.6M267.8 150.6h2.7M267.9 151h2.8M267.9 149.2h2.5M268 146.8h2.4M268.1 151.3h2.9M268.2 148.9l-.3 .5-.5 .2 .8 2 .6-.3 1.4 1.2 1-1-1.2-1.4 .5-1.2M268.2 148.9h2.3"/>
<path d="M268.2 147.2h2.6M268.4 148.5h4M268.4 147.5h4M268.5 148.2h3.9M268.5 147.8h3.9M269.2 144.4h1.8M269.2 151.7h1.8M269.6 144h1.1M269.6 152h1.1M270 143.7h.3M270 152.4h.3"/>
</g>
<g fill="none" stroke="#008000" stroke-width=".21">
<path d="M121.9 75.6v20.3M134.6 60.4v7.6h-15.2v40.6M144.8 68h5.1M144.8 60.4h5.1M147.3 60.4v20.3h2.6v58.4h-10.2M157.5 60.4v35.5M101.6 95.9v2.6M101.6 88.3h12.7v25.4h30.5v30.5h-5.1M109.2 88.3v10.2M129.5 88.3h17.8v53.4h-7.6M129.5 95.9v2.6M137.2 88.3v10.2"/>
<path d="M165.1 88.3h12.7v25.4h-25.4v22.9h-12.7M165.1 95.9v2.6M172.7 88.3v10.2M190.5 88.3v10.2M198.1 88.3h-12.7v28h-30.5v17.7h-15.2M198.1 95.9v2.6M205.7 95.9v-20.3h-111.7v35.6M88.9 106.1v2.5h109.2M118.1 135.3v2.6h-12.7M105.4 140.4h12.7v2.5"/>
</g>
<g fill="#008000" stroke="#008000" stroke-width=".21">
<circle cx="109.2" cy="88.3" r=".51"/>
<circle cx="137.2" cy="88.3" r=".51"/>
<circle cx="172.7" cy="88.3" r=".51"/>
<circle cx="190.5" cy="88.3" r=".51"/>
<circle cx="147.3" cy="60.4" r=".51"/>
<circle cx="157.5" cy="68" r=".51"/>
<circle cx="157.5" cy="75.6" r=".51"/>
<circle cx="121.9" cy="75.6" r=".51"/>
<circle cx="94" cy="88.3" r=".51"/>
<circle cx="94" cy="95.9" r=".51"/>
<circle cx="121.9" cy="88.3" r=".51"/>
<circle cx="157.5" cy="88.3" r=".51"/>
<circle cx="205.7" cy="88.3" r=".51"/>
<circle cx="119.4" cy="108.6" r=".51"/>
<circle cx="101.6" cy="108.6" r=".51"/>
<circle cx="129.5" cy="108.6" r=".51"/>
<circle cx="109.2" cy="108.6" r=".51"/>
<circle cx="137.2" cy="108.6" r=".51"/>
<circle cx="165.1" cy="108.6" r=".51"/>
<circle cx="190.5" cy="108.6" r=".51"/>
<circle cx="172.7" cy="108.6" r=".51"/>
<circle cx="134.6" cy="68" r=".51"/>
</g>
<g font-size="2.8" fill="#808080">
<text x="139.5" y="58.9">10k</text>
<text x="140.3" y="63.7">R5</text>
<text x="150.4" y="64">RE3</text>
<text x="139.3" y="66.5">620</text>
<text x="140.3" y="71.3">R6</text>
<text x="151.8" y="66.2">EM3</text>
<text x="96.2" y="86.6">RE1</text>
<text x="124.2" y="86.6">RE2</text>
<text x="159.7" y="86.6">RE4</text>
<text x="198.6" y="91.9">RE5</text>
<text x="200.1" y="94.2">EM5</text>
<text x="94.5" y="99.5">EM1</text>
<text x="122.4" y="99.5">EM2</text>
<text x="158" y="99.5">EM4</text>
<text x="86.4" y="106.1" transform="rotate(-90 86.4 106.1)">VCC</text>
<text x="100.1" y="107.4" transform="rotate(-90 100.1 107.4)">R1</text>
<text x="104.9" y="107.4" transform="rotate(-90 104.9 107.4)">620</text>
<text x="107.7" y="107.4" transform="rotate(-90 107.7 107.4)">R2</text>
<text x="112.5" y="107.4" transform="rotate(-90 112.5 107.4)">10k</text>
<text x="128" y="107.4" transform="rotate(-90 128 107.4)">R3</text>
<text x="132.8" y="107.4" transform="rotate(-90 132.8 107.4)">620</text>
<text x="135.7" y="107.4" transform="rotate(-90 135.7 107.4)">R4</text>
<text x="140.5" y="107.4" transform="rotate(-90 140.5 107.4)">10k</text>
<text x="163.6" y="107.4" transform="rotate(-90 163.6 107.4)">R7</text>
<text x="168.4" y="107.4" transform="rotate(-90 168.4 107.4)">620</text>
<text x="171.2" y="107.4" transform="rotate(-90 171.2 107.4)">R8</text>
<text x="176" y="107.4" transform="rotate(-90 176 107.4)">10k</text>
<text x="189" y="107.4" transform="rotate(-90 189 107.4)">R9</text>
<text x="193.8" y="107.4" transform="rotate(-90 193.8 107.4)">10k</text>
<text x="196.6" y="107.4" transform="rotate(-90 196.6 107.4)">R10</text>
<text x="201.4" y="107.4" transform="rotate(-90 201.4 107.4)">620</text>
<text x="91.4" y="116.3">GND</text>
<text x="129.5" y="130.7">M05HORIZ</text>
<text x="95.3" y="134.6">JP2</text>
<text x="115.6" y="135.3" transform="rotate(-90 115.6 135.3)">VCC</text>
<text x="95.3" y="145.5">M02HORIZ</text>
<text x="115.6" y="148">GND</text>
<text x="129.5" y="149.3">JP1</text>
<text x="180.3" y="164.5">Released under the Creative Commons Attribution Share-Alike 3.0 License</text>
<text x="180.3" y="167.1">http://creativecommons.org/licenses/by-sa/3.0</text>
<text x="180.3" y="169.6">Design by: Fernando Padilha Ferreira</text>
</g>
<g font-size="2.4" fill="#808080">
<text x="102.7" y="137.5">2</text>
<text x="137" y="133.7">1</text>
<text x="137" y="136.2">2</text>
<text x="102.7" y="140">1</text>
<text x="137" y="138.8">3</text>
<text x="137" y="141.3">4</text>
<text x="137" y="143.8">5</text>
</g>
</svg>
